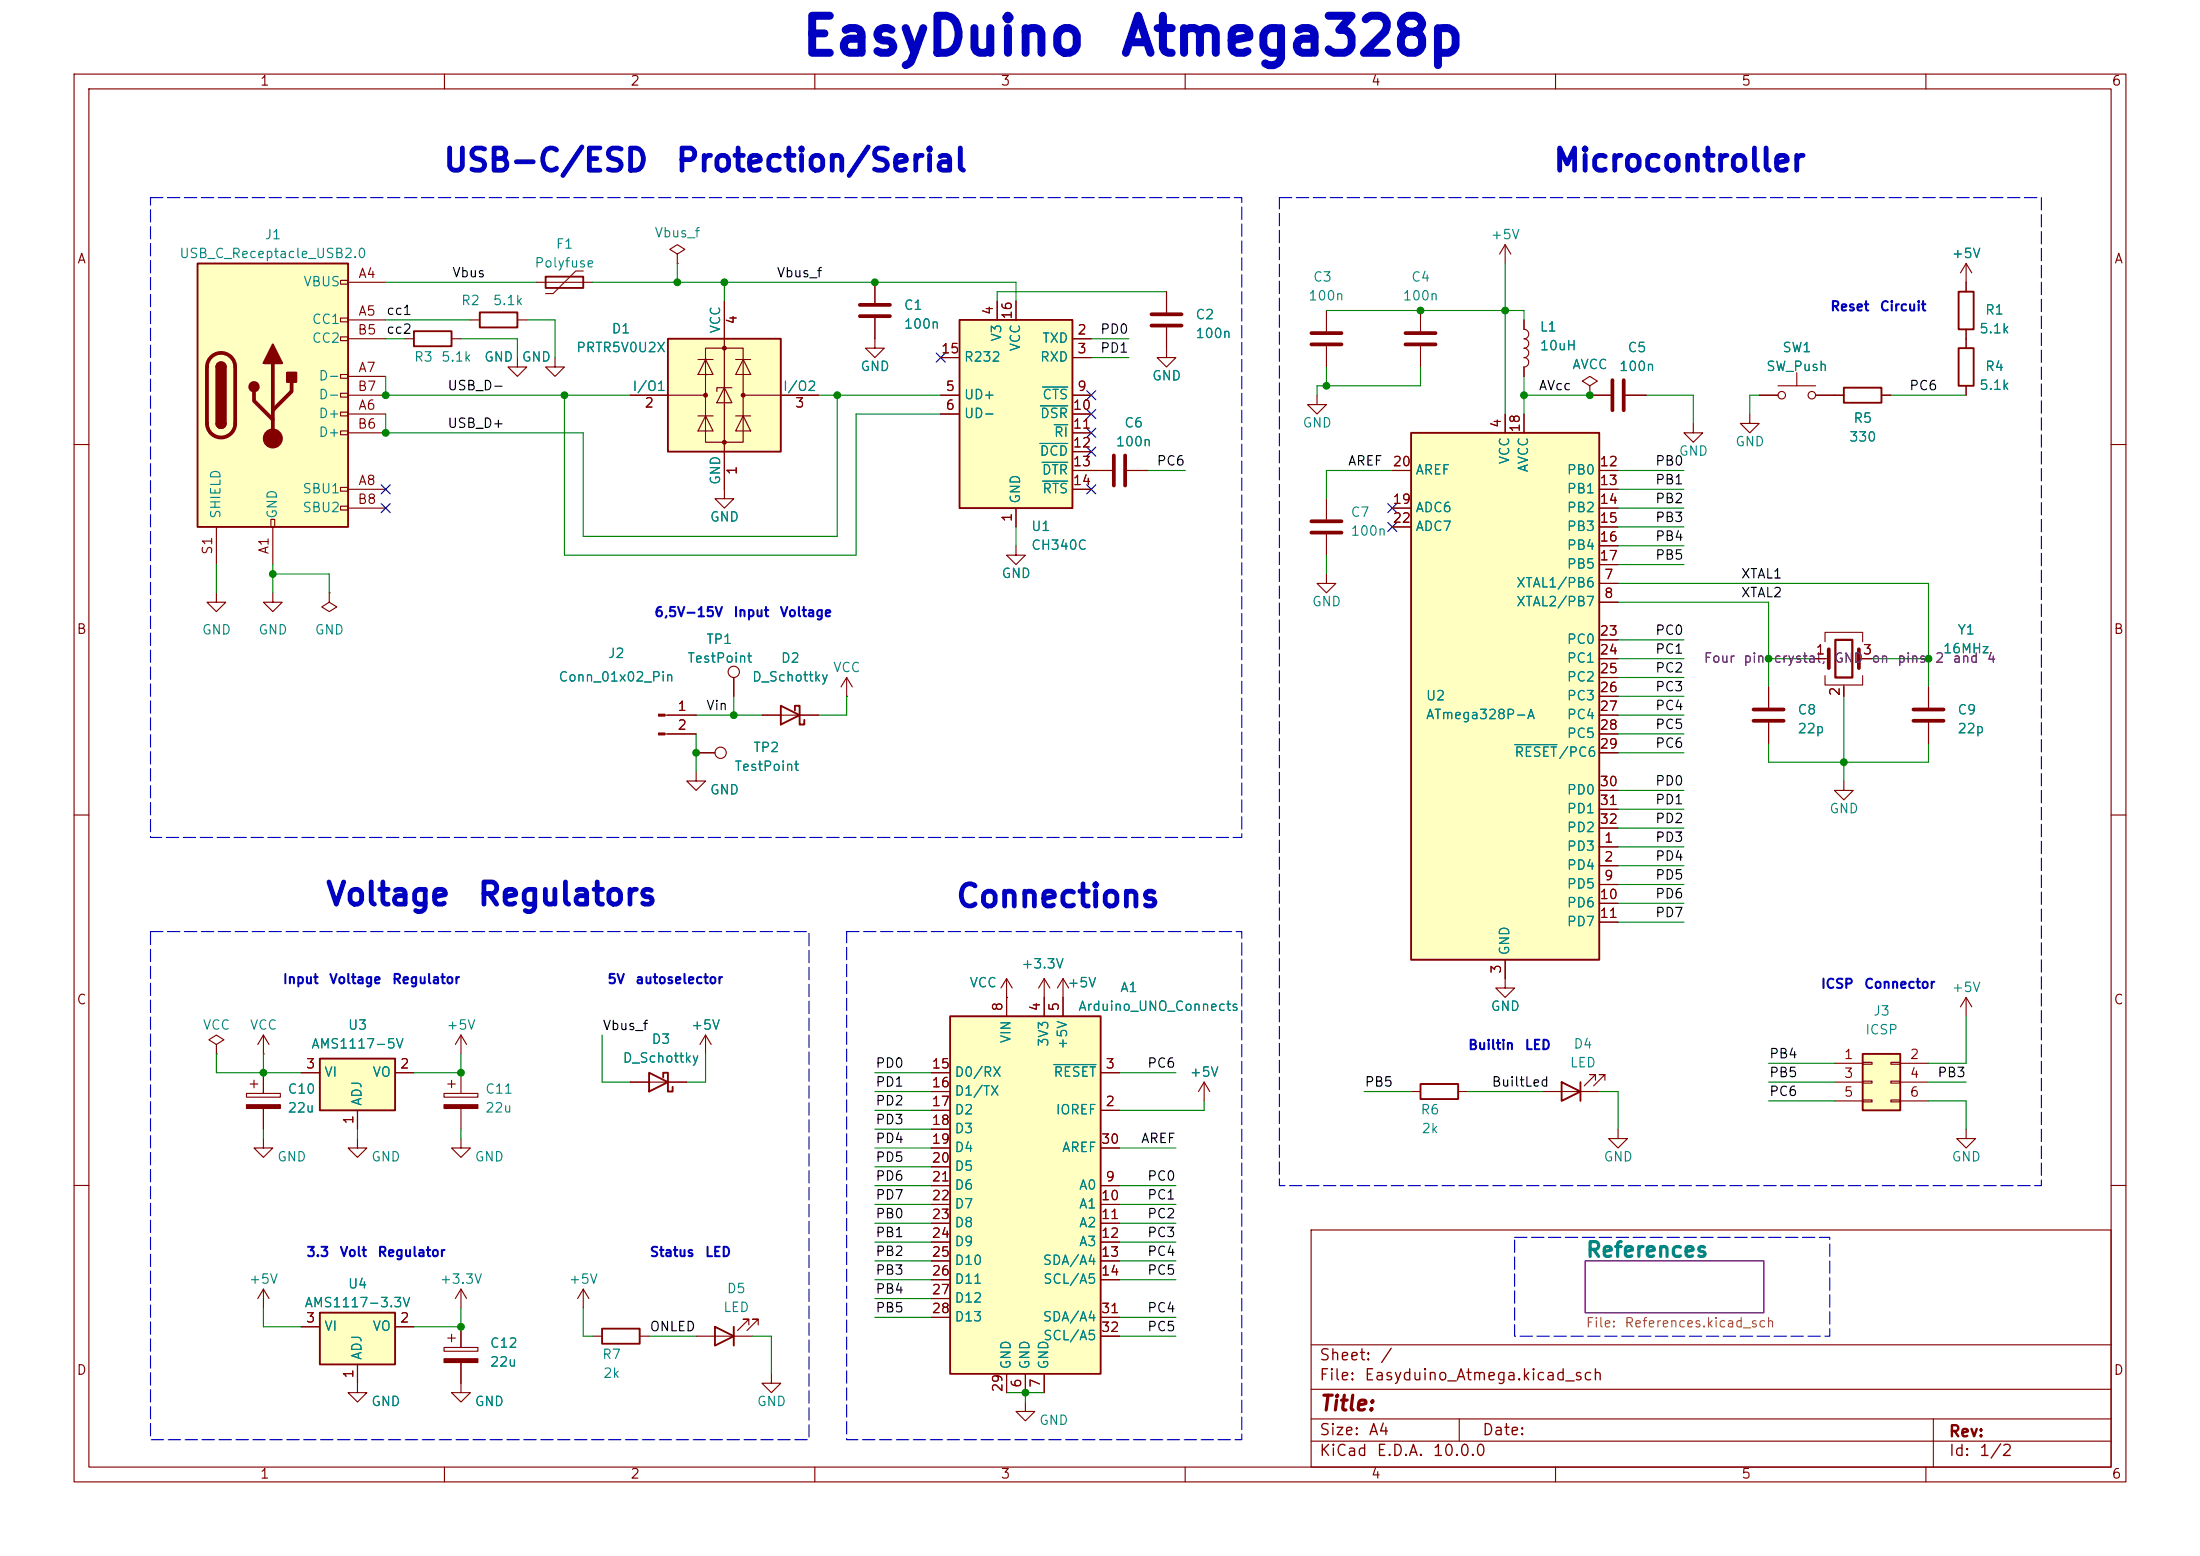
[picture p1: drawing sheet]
<svg xmlns="http://www.w3.org/2000/svg" width="297mm" height="210mm" viewBox="0 0 297 210" stroke-linecap="round" stroke-linejoin="round" font-family="sans-serif">
<path d="M0 0h297v210h-297z" fill="#fff" stroke="#fff" stroke-width=".14"/>
<g fill="none" stroke="#840000" stroke-width=".15">
<path d="M10 10h277v190h-277zM12 12h273v186h-273zM60 10v2M110 10v2M160 10v2M210 10v2M260 10v2M69.8 48.3v1.2h1.3l-1.3 1.3-1.2-1.3h1.2M74.9 48.3v1.2h1.3l-1.3 1.3-1.2-1.3h1.2M265.4 45.7v1.3M265.4 52.1v1.2M10 60h2"/>
<path d="M285 60h2M10 110h2M248.9 105.4v1.3h1.3l-1.3 1.3-1.3-1.3h1.3M285 110h2M265.4 134.6l-.7 1.3M265.4 134.6l.8 1.3M265.4 134.6v2.6M265.4 152.4v1.3h1.3l-1.3 1.2-1.2-1.2h1.2M10 160h2M177 166h108v32h-108zM285 160h2M60 198v2"/>
<path d="M110 198v2M160 198v2M177 194.5h108M177 191.5h108M177 187.5h108M177 181.5h108M197 191.5v3M210 198v2M260 198v2M261 191.5v6.5"/>
</g>
<path d="M214 170.2h24.1v7h-24.1z" fill="none" stroke="#840084" stroke-width=".15"/>
<path d="M264.4 47h2v5.1h-2z" fill="none" stroke="#840000" stroke-width=".25"/>
<path d="M251.5 142.2h5v7.7h-5z" fill="#ffffc2"/>
<path d="M264.4 39.4h2v5.1h-2zM248.9 52.3h5.1v2.1h-5.1zM191.8 146.3h5v2h-5zM210.8 146.1l2.6 1.2-2.6 1.3zM213.4 146.1v2.5M251.5 142.2h5v7.7h-5z" fill="none" stroke="#840000" stroke-width=".25"/>
<g fill="none" stroke="#840000" stroke-width=".15">
<path d="M203.2 33l-.8 1.3M203.2 33l.8 1.3M203.2 33v2.6M265.4 35.6v3.8M265.4 35.6l-.7 1.2M265.4 35.6l.8 1.2M205.7 43.2v1.3a.64 .64 0 0 1 .7 .6 .64 .64 0 0 1-.7 .6 .64 .64 0 0 1 .7 .7 .64 .64 0 0 1-.7 .6M205.7 47a.64 .64 0 0 1 .7 .6 .64 .64 0 0 1-.7 .7 .64 .64 0 0 1 .7 .6 .64 .64 0 0 1-.7 .6v1.3M214.6 52.1l1-.7-1-.6-1 .6 1 .7v1.2M214.6 53.3h.1M247.6 53.3h1.3M254 53.3h1.3"/>
<path d="M265.4 44.5v1.2M238.8 92.7v2.8M238.8 97.5v2.8M203.2 132.1v1.3h1.3l-1.3 1.2-1.3-1.2h1.3M48.3 153.7v1.2h1.2l-1.2 1.3-1.3-1.3h1.3M190.5 147.3h1.3M196.8 147.3h1.3M208.3 147.3h7.6M215.4 145.8v-.8h-.8h.8l-1.5 1.6M216.7 145.8v-.8h-.8h.8l-1.6 1.6M218.4 152.4v1.3h1.3l-1.3 1.2-1.2-1.2h1.2M247.6 143.5h3.9"/>
<path d="M247.6 146.1h3.9M247.6 148.6h3.9M251.5 143.4h1.2v.2h-1.2zM251.5 145.9h1.2v.3h-1.2zM251.5 148.5h1.2v.2h-1.2zM255.3 143.4h1.2v.2h-1.2zM255.3 145.9h1.2v.3h-1.2zM255.3 148.5h1.2v.2h-1.2zM256.5 143.5h3.8M256.5 146.1h3.8M256.5 148.6h3.8"/>
</g>
<path d="M236.7 97.3h4.1M236.7 95.8h4.1" fill="none" stroke="#840000" stroke-width=".51"/>
<path d="M190.5 58.4h25.4v71.1h-25.4z" fill="#ffffc2"/>
<path d="M190.5 58.4h25.4v71.1h-25.4z" fill="none" stroke="#840000" stroke-width=".25"/>
<g fill="none" stroke="#840000" stroke-width=".15">
<path d="M177.8 53.3v1.3h1.3l-1.3 1.3-1.3-1.3h1.3M179.1 41.9v2.8M179.1 46.7v2.8M191.8 41.9v2.8M191.8 46.7v2.8M203.2 55.9v2.5M205.7 55.9v2.5M237.5 53.3h2.5M240 52.1h5.1M242.6 50.3v1.8M245.1 53.3h2.5M188 63.5h2.5"/>
<path d="M188 68.6h2.5M188 71.1h2.5M215.9 78.7h2.5M215.9 63.5h2.5M215.9 66h2.5M215.9 68.6h2.5M215.9 71.1h2.5M215.9 73.7h2.5M215.9 76.2h2.5M215.9 81.3h2.5M215.9 86.4h2.5M215.9 88.9h2.5"/>
<path d="M215.9 91.4h2.5M215.9 94h2.5M215.9 96.5h2.5M215.9 99.1h2.5M215.9 114.3h2.5M215.9 116.8h2.5M215.9 119.4h2.5M215.9 101.6h2.5M215.9 106.7h2.5M215.9 109.2h2.5M215.9 111.8h2.5M141 132.1l-.8 1.3"/>
<path d="M141 132.1l.7 1.3M141 132.1v2.5M203.2 129.5v2.6M215.9 121.9h2.5M215.9 124.5h2.5"/>
<circle cx="240.5" cy="53.3" r=".51"/>
<circle cx="244.6" cy="53.3" r=".51"/>
</g>
<path d="M204.5 100.5h5.7" fill="none" stroke="#008484" stroke-width=".15"/>
<path d="M177 46.5h4.1M177 45h4.1M189.7 46.5h4.1M189.7 45h4.1" fill="none" stroke="#840000" stroke-width=".51"/>
<path d="M128.3 137.2h20.3v48.2h-20.3z" fill="#ffffc2"/>
<path d="M55.9 44.7h5.1v2h-5.1zM128.3 137.2h20.3v48.2h-20.3z" fill="none" stroke="#840000" stroke-width=".25"/>
<g fill="none" stroke="#840000" stroke-width=".15">
<path d="M54.6 45.7h1.3M61 45.7h1.2M214.6 53.3h2.8M219.5 53.3h2.7M228.6 57.2v1.2h1.3l-1.3 1.3-1.3-1.3h1.3M236.2 55.9v1.3h1.3l-1.3 1.2-1.3-1.2h1.3M179.1 77.5v1.2h1.2l-1.2 1.3-1.3-1.3h1.3M179.1 67.3v2.8M179.1 72.1v2.8M245.1 88.9h1.8M246.4 86.6v-1.3h5.1v1.3M246.4 91.2v1.3h5.1v-1.3"/>
<path d="M248.9 92.5v1.5M251 88.9h1.7M260.3 92.7v2.8M260.3 97.5v2.8M95.2 139.7l-.7 1.3M95.2 139.7l.8 1.3M95.2 139.7v2.5M135.9 134.6h.1M135.9 132.1v5.1M135.9 132.1l-.8 1.3M135.9 132.1l.8 1.3M141 134.6v2.6"/>
<path d="M143.5 132.1v5.1M143.5 132.1l-.8 1.3M143.5 132.1l.8 1.3M35.6 153.7v1.2h1.2l-1.2 1.3-1.3-1.3h1.3M125.7 149.9h2.6M125.7 144.8h2.6M125.7 147.3h2.6M125.7 152.4h2.6M125.7 154.9h2.6M125.7 157.5h2.6M148.6 149.9h2.5M148.6 144.8h2.5"/>
<path d="M148.6 154.9h2.5M162.6 146.1l-.8 1.2M162.6 146.1l.7 1.2M162.6 146.1v2.5M35.6 174l-.8 1.3M35.6 174l.7 1.3M35.6 174v2.5M62.2 174l-.7 1.3M62.2 174l.8 1.3M62.2 174v2.5M125.7 160h2.6M125.7 162.6h2.6"/>
<path d="M125.7 165.1h2.6M125.7 167.6h2.6M125.7 170.2h2.6M125.7 172.7h2.6M125.7 175.3h2.6M125.7 177.8h2.6M148.6 160h2.5M148.6 162.6h2.5M148.6 165.1h2.5M148.6 167.6h2.5M148.6 170.2h2.5M148.6 172.7h2.5"/>
<path d="M148.6 177.8h2.5M135.9 185.4v2.6M138.4 189.2v1.3h1.3l-1.3 1.3-1.2-1.3h1.2M138.4 185.4v2.6M141 185.4v2.6M148.6 180.3h2.5"/>
</g>
<path d="M142.3 143.7h5.7" fill="none" stroke="#008484" stroke-width=".15"/>
<path d="M217.7 51.3v4.1M219.2 51.3v4.1M177 70.4h4.1M177 71.9h4.1M246.9 87.6v2.6M251 87.6v2.6M258.3 97.3h4.1M258.3 95.8h4.1" fill="none" stroke="#840000" stroke-width=".51"/>
<path d="M247.8 86.4h2.3v5h-2.3z" fill="none" stroke="#840000" stroke-width=".3"/>
<path d="M43.2 177.2h10.1v7h-10.1z" fill="#ffffc2"/>
<path d="M43.2 177.2h10.1v7h-10.1zM81.3 179.3h5.1v2.1h-5.1zM96.5 179.1l2.6 1.2-2.6 1.3zM99.1 179.1v2.5" fill="none" stroke="#840000" stroke-width=".25"/>
<g fill="none" stroke="#840000" stroke-width=".15">
<path d="M40.6 179.1h2.6M53.3 179.1h2.6M62.2 179.1v2.8M78.7 174l-.7 1.3M78.7 174l.8 1.3M78.7 174v2.5M101.1 178.8v-.7h-.8h.8l-1.5 1.5M102.4 178.8v-.7h-.8h.8l-1.6 1.5M48.3 184.2v3.8h1.2l-1.2 1.2-1.3-1.2h1.3M59.9 181.9h4.6v.5h-4.6zM60.5 180.6h1M61 180.1v1"/>
<path d="M62.2 183.9v4.1h1.3l-1.3 1.2-1.2-1.2h1.2M80 180.3h1.3M86.4 180.3h1.2M94 180.3h7.6M104.1 185.4v1.3h1.3l-1.3 1.3-1.2-1.3h1.2"/>
</g>
<path d="M59.9 183.4h4.6v.5h-4.6z" fill="#840000" stroke="#840000" stroke-width=".15"/>
<path d="M43.2 142.9h10.1v7h-10.1z" fill="#ffffc2"/>
<path d="M64.8 42.2h5v2h-5zM43.2 142.9h10.1v7h-10.1zM87.6 144.8l2.6 1.3-2.6 1.2zM89.5 145.4v-.6h.7v2.5h.6v-.6" fill="none" stroke="#840000" stroke-width=".25"/>
<g fill="none" stroke="#840000" stroke-width=".15">
<path d="M91.4 34.3l1.1-.6-1.1-.7-1 .7 1 .6v1.3M91.4 35.6h.1M157.5 39.4v2.8M63.5 43.2h1.3M69.8 43.2h1.3M157.5 44.2v4.1h1.2l-1.2 1.2-1.3-1.2h1.3M137.2 73.7v1.2h1.2l-1.2 1.3-1.3-1.3h1.3M35.6 139.7l-.8 1.3M35.6 139.7l.7 1.3M35.6 139.7v2.5M62.2 139.7v2.5M62.2 139.7l-.7 1.3"/>
<path d="M62.2 139.7l.8 1.3M29.2 141l1-.7-1-.6-1 .6 1 .7v1.2M29.2 142.2h.1M33.3 147.6h4.5v.5h-4.5zM33.8 146.3h1M34.3 145.8v1M35.6 142.2h.1M35.6 144.8v2.8M35.6 149.6v2.8M40.6 144.8h2.6M48.3 149.9v2.5M53.3 144.8h2.6"/>
<path d="M59.9 147.6h4.6v.5h-4.6zM60.5 146.3h1M61 145.8v1M62.2 153.7v1.2h1.3l-1.3 1.3-1.2-1.3h1.2M62.2 144.8v2.8M62.2 149.6v2.8M85.1 146.1h7.6"/>
</g>
<g fill="#840000" stroke="#840000" stroke-width=".15">
<path d="M33.3 149.1h4.5v.5h-4.5z"/>
<path d="M59.9 149.1h4.6v.5h-4.6z"/>
</g>
<path d="M155.4 42.4h4.1M155.4 43.9h4.1" fill="none" stroke="#840000" stroke-width=".51"/>
<path d="M129.5 43.2h15.3v25.4h-15.3z" fill="#ffffc2"/>
<path d="M129.5 43.2h15.3v25.4h-15.3z" fill="none" stroke="#840000" stroke-width=".25"/>
<g fill="none" stroke="#840000" stroke-width=".15">
<path d="M127 48.3h2.5M127 53.3h2.5M127 55.9h2.5M134.6 40.6v2.6M137.2 40.6v2.6M144.8 45.7h2.5M144.8 48.3h2.5M144.8 53.3h2.5M144.8 55.9h2.5M144.8 58.4h2.5M137.2 68.6v2.5M144.8 61h2.5"/>
<path d="M144.8 63.5h5.3M144.8 66h2.5M152.1 63.5h2.8"/>
</g>
<path d="M140.4 59.9h3.7M140.4 54.8h3.7M140.7 52.2h3.4M142.3 57.3h1.8M140.7 62.4h3.4M140.7 64.9h3.4" fill="none" stroke="#008484" stroke-width=".15"/>
<path d="M150.4 61.5v4M151.9 61.5v4" fill="none" stroke="#840000" stroke-width=".51"/>
<path d="M26.7 35.6h20.3v35.5h-20.3z" fill="#ffffc2"/>
<g fill="none" stroke="#840000" stroke-width=".15">
<path d="M46 37.8h1v.6h-1zM47 38.1h5.1M118.1 38.1v2.8M46 42.9h1v.5h-1zM46 45.5h1v.5h-1zM46 50.5h1v.6h-1zM46 53.1h1v.5h-1zM46 55.6h1v.5h-1zM46 58.2h1v.5h-1zM47 43.2h5.1M47 55.9h5.1M47 50.8h5.1"/>
<path d="M47 45.7h5.1M47 58.4h5.1M47 53.3h5.1M118.1 42.9v4.1h1.3l-1.3 1.3-1.3-1.3h1.3M29.2 71.1v5.1M36.6 70.1h.5v1h-.5zM36.8 71.1v5.1M46 65.8h1v.5h-1zM46 68.3h1v.5h-1zM47 66h5.1M47 68.6h5.1M97.8 66v1.3h1.3l-1.3 1.3-1.3-1.3h1.3"/>
<path d="M29.2 80v1.3h1.3l-1.3 1.3-1.3-1.3h1.3M36.8 80v1.3h1.3l-1.3 1.3-1.2-1.3h1.2M44.4 80v1.3l1.1 .6-1.1 .7-1-.7 1-.6M44.4 80h.1M89.8 96.5h4.2M89.8 99.1h4.2M99.1 91.4v2.6M102.9 96.5h7.6M114.3 94h.1M114.3 91.4l-.8 1.3M114.3 91.4l.8 1.3M114.3 91.4v2.6"/>
<path d="M94 104.1v1.3h1.2l-1.2 1.3-1.3-1.3h1.3M94 101.6h2.5"/>
<circle cx="99.1" cy="90.7" r=".76"/>
<circle cx="97.3" cy="101.6" r=".76"/>
</g>
<path d="M26.7 35.6h20.3v35.5h-20.3zM29.2 49.5a.64 .64 0 0 1 .6-.6 .64 .64 0 0 1 .7 .6M29.2 57.2a.64 .64 0 0 0 .6 .6 .64 .64 0 0 0 .7-.6M105.4 95.3l2.5 1.2-2.5 1.3zM107.3 95.9v-.6h.6v2.5h.7v-.6" fill="none" stroke="#840000" stroke-width=".25"/>
<path d="M28.5 48.2a1.9 1.9 0 0 1 2.1-.4 1.9 1.9 0 0 1 1.1 1.7v7.7a1.91 1.91 0 0 1-1.9 1.8 1.91 1.91 0 0 1-1.9-1.8v-7.7a1.9 1.9 0 0 1 .6-1.3zM34.3 52.8v1.3l2.5 2.5M36.8 49v10.2M39.4 51.6v1.2l-2.6 2.6M116.1 41.1h4M116.1 42.7h4" fill="none" stroke="#840000" stroke-width=".51"/>
<g fill="#840000" stroke="#840000" stroke-width=".25">
<path d="M29.2 49.5h1.3v7.7h-1.3z"/>
<path d="M29.4 49.1a.64 .64 0 0 1 .7-.2 .64 .64 0 0 1 .4 .6h-1.3z"/>
<path d="M29.2 57.2h1.3a.64 .64 0 0 1-.7 .6 .64 .64 0 0 1-.6-.6z"/>
<path d="M36.8 46.5l1.3 2.5h-2.5z"/>
<path d="M38.7 50.3h1.3v1.3h-1.3z"/>
<circle cx="34.3" cy="52.2" r=".63"/>
</g>
<g fill="#840000" stroke="#840000" stroke-width=".15">
<path d="M88.9 96.4h.9v.2h-.9z"/>
<path d="M88.9 98.9h.9v.3h-.9z"/>
<circle cx="36.8" cy="59.2" r="1.27"/>
</g>
<path d="M90.2 45.7h15.2v15.3h-15.2z" fill="#ffffc2"/>
<path d="M73.7 37.3h5v1.6h-5zM90.2 45.7h15.2v15.3h-15.2z" fill="none" stroke="#840000" stroke-width=".25"/>
<g fill="none" stroke="#840000" stroke-width=".15">
<path d="M72.4 38.1h7.6M78.7 36.6h-1l-3 3h-1M118.1 38.1v2.8M157.5 39.4v2.8M265.4 38.1v1.3M85.1 53.3h10.1M94.2 48.5h2.1M94.2 56.1h2.1M95.2 47h5.1v12.7h-5.1zM95.2 48.5l1.1 2h-2.1zM95.2 56.1l1.1 2.1h-2.1zM97.8 52.3l1 2.1h-2z"/>
<path d="M97.8 40.6v25.4M98.8 52.3h-2v.5M99.3 48.5h2M99.3 56.1h2M100.3 48.5l1 2h-2zM100.3 56.1l1 2.1h-2zM100.3 53.3h10.2M118.1 42.9v2.8M127 53.3h2.5M127 48.3h2.5M127 55.9h2.5M134.6 40.6v2.6"/>
<path d="M137.2 40.6v2.6M144.8 53.3h2.5M144.8 45.7h2.5M144.8 48.3h2.5M144.8 55.9h2.5M144.8 58.4h2.5M157.5 44.2v2.8M203.2 55.9v2.5M205.7 43.2v1.3M205.7 49.5v1.3M205.7 55.9v2.5M214.6 53.3h.1"/>
<path d="M214.6 53.3h2.8M219.5 53.3h2.7M237.5 53.3h2.5M245.1 53.3h3.8M254 53.3h1.3M265.4 44.5v2.5M265.4 52.1v1.2M137.2 68.6v2.5M144.8 63.5h5.3M144.8 66h2.5M144.8 61h2.5M152.1 63.5h2.8"/>
<path d="M188 63.5h2.5M188 68.6h2.5M188 71.1h2.5M215.9 78.7h2.5M215.9 63.5h2.5M215.9 66h2.5M215.9 68.6h2.5M215.9 71.1h2.5M215.9 73.7h2.5M215.9 76.2h2.5M90.2 96.5h3.8M90.2 99.1h3.8"/>
<path d="M99.1 91.4v2.6M102.9 96.5h2.5M107.9 96.5h2.6M215.9 88.9h2.5M215.9 81.3h2.5M215.9 86.4h2.5M215.9 91.4h2.5M215.9 94h2.5M215.9 96.5h2.5M215.9 99.1h2.5M238.8 92.7v2.8M238.8 97.5v2.8"/>
<path d="M245.1 88.9h1.3M248.9 92.7v1.3M251.5 88.9h1.2M260.3 92.7v2.8M260.3 97.5v2.8M94 101.6h2.5M215.9 114.3h2.5M215.9 116.8h2.5M215.9 119.4h2.5M215.9 101.6h2.5M215.9 106.7h2.5M215.9 109.2h2.5"/>
<path d="M215.9 111.8h2.5M135.9 134.6h.1M135.9 134.6v2.6M141 134.6v2.6M143.5 134.6v2.6M203.2 129.5v2.6M215.9 121.9h2.5M215.9 124.5h2.5M35.6 144.8v2.8M35.6 149.6v2.8M40.6 144.8h2.6M48.3 149.9v2.5"/>
<path d="M53.3 144.8h2.6M85.1 146.1h2.5M90.2 146.1h2.5M125.7 149.9h2.6M125.7 144.8h2.6M125.7 147.3h2.6M125.7 152.4h2.6M125.7 154.9h2.6M125.7 157.5h2.6M148.6 149.9h2.5M148.6 144.8h2.5M148.6 154.9h2.5"/>
<path d="M40.6 179.1h2.6M53.3 179.1h2.6M62.2 179.1v2.8M125.7 160h2.6M125.7 162.6h2.6M125.7 165.1h2.6M125.7 167.6h2.6M125.7 170.2h2.6M125.7 172.7h2.6M125.7 175.3h2.6M125.7 177.8h2.6M148.6 160h2.5"/>
<path d="M148.6 162.6h2.5M148.6 165.1h2.5M148.6 167.6h2.5M148.6 170.2h2.5M148.6 172.7h2.5M148.6 177.8h2.5M48.3 184.2v2.5M62.2 183.9v2.8M135.9 185.4v2.6M138.4 185.4v2.6M141 185.4v2.6M148.6 180.3h2.5"/>
</g>
<g fill="#840000" stroke="#840000" stroke-width=".15">
<circle cx="95.2" cy="53.3" r=".25"/>
<circle cx="97.8" cy="47" r=".25"/>
<circle cx="97.8" cy="59.7" r=".25"/>
<circle cx="100.3" cy="53.3" r=".25"/>
</g>
<g fill="none" stroke="#008400" stroke-width=".15">
<path d="M52.1 38.1h20.3M80 38.1h57.2v2.5M91.4 35.6v2.5M97.8 38.1v2.5M157.5 39.4h-22.9v1.2M203.2 35.6v20.3M52.1 50.8v2.5h33M52.1 45.7h2.5M52.1 43.2h11.4M62.2 45.7h7.6v2.6M71.1 43.2h3.8v5.1M76.2 53.3v21.6h39.4v-19h11.4"/>
<path d="M110.5 53.3h16.5M113 53.3v19.1h-34.3v-14h-26.6v-2.5M147.3 45.7h5.1M147.3 48.3h5.1M179.1 41.9h26.6v1.3M179.1 49.5v2.6M191.8 49.5v2.6h-14v1.2M205.7 53.3h8.9M205.7 50.8v5.1M222.2 53.3h6.4v3.9M237.5 53.3h-1.3v2.6M255.3 53.3h10.1"/>
<path d="M29.2 76.2v3.8M36.8 76.2v3.8M36.8 77.5h7.6v2.5M137.2 71.1v2.6M154.9 63.5h5.1M179.1 74.9v2.6M188 63.5h-8.9v3.8M218.4 66h8.9M218.4 71.1h8.9M218.4 63.5h8.9M218.4 78.7h41.9v14M218.4 68.6h8.9"/>
<path d="M218.4 76.2h8.9M218.4 73.7h8.9M94 96.5h8.9M94 99.1v5M99.1 94v2.5M114.3 94v2.5h-3.8M218.4 96.5h8.9M218.4 81.3h20.4v11.4M218.4 86.4h8.9M218.4 88.9h8.9M218.4 94h8.9M218.4 91.4h8.9"/>
<path d="M218.4 99.1h8.9M238.8 88.9h6.3M248.9 94v11.4M252.7 88.9h7.6M218.4 106.7h8.9M218.4 111.8h8.9M218.4 114.3h8.9M218.4 116.8h8.9M218.4 119.4h8.9M218.4 109.2h8.9M218.4 101.6h8.9M238.8 100.3v2.6h21.5v-2.6"/>
<path d="M81.3 139.7v6.4h3.8M218.4 124.5h8.9M218.4 121.9h8.9M265.4 137.2v6.3h-5.1M29.2 142.2v2.6h11.4M35.6 142.2v2.6M35.6 152.4v1.3M48.3 152.4v1.3M62.2 142.2v2.6h-6.3M62.2 152.4v1.3M95.2 142.2v3.9h-2.5M118.1 149.9h7.6"/>
<path d="M118.1 154.9h7.6M118.1 144.8h7.6M118.1 147.3h7.6M118.1 157.5h7.6M118.1 152.4h7.6M151.1 154.9h7.6M151.1 144.8h7.6M162.6 148.6v1.3h-11.5M184.1 147.3h6.4M198.1 147.3h10.2M215.9 147.3h2.5v5.1M238.8 148.6h8.8"/>
<path d="M238.8 146.1h8.8M238.8 143.5h8.8M260.3 148.6h5.1v3.8M260.3 146.1h5.1M35.6 176.5v2.6h5M62.2 176.5v2.6h-6.3M78.7 176.5v3.8h1.3M118.1 172.7h7.6M118.1 177.8h7.6M118.1 170.2h7.6M118.1 167.6h7.6M118.1 175.3h7.6"/>
<path d="M118.1 160h7.6M118.1 165.1h7.6M118.1 162.6h7.6M151.1 172.7h7.6M151.1 177.8h7.6M151.1 170.2h7.6M151.1 167.6h7.6M151.1 160h7.6M151.1 165.1h7.6M151.1 162.6h7.6M87.6 180.3h6.4M101.6 180.3h2.5v5.1"/>
<path d="M135.9 188h5.1M138.4 188v1.2M151.1 180.3h7.6"/>
</g>
<g fill="none" stroke="#000084" stroke-width=".15">
<path d="M126.4 47.7l1.2 1.2M127.6 47.7l-1.2 1.2M146.7 52.7l1.2 1.2M146.7 57.8l1.2 1.2M146.7 55.3l1.2 1.2M147.9 52.7l-1.2 1.2M147.9 57.8l-1.2 1.2M147.9 55.3l-1.2 1.2M51.5 68l1.2 1.2M51.5 65.4l1.2 1.2M52.7 68l-1.2 1.2M52.7 65.4l-1.2 1.2"/>
<path d="M146.7 65.4l1.2 1.2M146.7 60.4l1.2 1.2M147.9 65.4l-1.2 1.2M147.9 60.4l-1.2 1.2M187.4 68l1.2 1.2M187.4 70.5l1.2 1.2M188.6 68l-1.2 1.2M188.6 70.5l-1.2 1.2"/>
</g>
<path d="M20.3 26.7h147.3v86.3h-147.3zM172.7 26.7h102.9v133.3h-102.9zM20.3 125.7h88.9v68.6h-88.9zM114.3 125.7h53.3v68.6h-53.3zM204.5 167h42.5v13.3h-42.5z" fill="none" stroke="#0000c2" stroke-width=".15" stroke-dasharray="1.7 .6"/>
<path d="M140.4 59.9h3.7M140.4 54.8h3.7M140.7 52.2h3.4M142.3 57.3h1.8M140.7 62.4h3.4M140.7 64.9h3.4M204.5 100.5h5.7M142.3 143.7h5.7" fill="none" stroke="#008484" stroke-width=".15"/>
<g fill="#008400" stroke="#008400" stroke-width=".14">
<circle cx="248.9" cy="102.9" r=".46"/>
<circle cx="113" cy="53.3" r=".46"/>
<circle cx="203.2" cy="41.9" r=".46"/>
<circle cx="191.8" cy="41.9" r=".46"/>
<circle cx="179.1" cy="52.1" r=".46"/>
<circle cx="205.7" cy="53.3" r=".46"/>
<circle cx="238.8" cy="88.9" r=".46"/>
<circle cx="260.3" cy="88.9" r=".46"/>
<circle cx="214.6" cy="53.3" r=".46"/>
<circle cx="138.4" cy="188" r=".46"/>
<circle cx="52.1" cy="53.3" r=".46"/>
<circle cx="52.1" cy="58.4" r=".46"/>
<circle cx="36.8" cy="77.5" r=".46"/>
<circle cx="62.2" cy="179.1" r=".46"/>
<circle cx="94" cy="101.6" r=".46"/>
<circle cx="99.1" cy="96.5" r=".46"/>
<circle cx="62.2" cy="144.8" r=".46"/>
<circle cx="35.6" cy="144.8" r=".46"/>
<circle cx="76.2" cy="53.3" r=".46"/>
<circle cx="118.1" cy="38.1" r=".46"/>
<circle cx="97.8" cy="38.1" r=".46"/>
<circle cx="91.4" cy="38.1" r=".46"/>
</g>
<g font-size="5" fill="#0000c2">
<text x="107.9" y="8.6">EasyDuino</text>
<text x="151" y="8.6">Atmega328p</text>
</g>
<g font-size="3" fill="#0000c2">
<text x="59.7" y="23.9">USB-C/ESD</text>
<text x="91.1" y="23.9">Protection/Serial</text>
<text x="209.5" y="23.9">Microcontroller</text>
<text x="43.8" y="122.9">Voltage</text>
<text x="64.3" y="122.9">Regulators</text>
<text x="128.9" y="123.2">Connections</text>
</g>
<text font-size="2" fill="#008484" x="214" y="170.2">References</text>
<text font-size="2" fill="#840000" x="178" y="190.9">Title:</text>
<g font-size="1.5" fill="#840000">
<text x="178" y="184">Sheet:</text>
<text x="186.2" y="184">/</text>
<text x="178" y="186.7">File:</text>
<text x="184.1" y="186.7">Easyduino_Atmega.kicad_sch</text>
<text x="178" y="196.9">KiCad</text>
<text x="178" y="194.1">Size:</text>
<text x="184.7" y="194.1">A4</text>
<text x="185.7" y="196.9">E.D.A.</text>
<text x="193.3" y="196.9">10.0.0</text>
<text x="200" y="194.1">Date:</text>
<text x="263" y="194.3">Rev:</text>
<text x="263" y="196.9">Id:</text>
<text x="267.1" y="196.9">1/2</text>
</g>
<g font-size="1.3" fill="#840000">
<text x="35" y="11.9">1</text>
<text x="85" y="11.9">2</text>
<text x="135" y="11.9">3</text>
<text x="185" y="11.9">4</text>
<text x="235" y="11.9">5</text>
<text x="285" y="11.9">6</text>
<text x="10.3" y="35.9">A</text>
<text x="285.3" y="35.9">A</text>
<text x="48.3" y="37.8">A4</text>
<text x="48.2" y="45.5">B5</text>
<text x="48.3" y="42.9">A5</text>
<text x="99.8" y="43.9" transform="rotate(-90 99.8 43.9)">4</text>
<text x="134.4" y="42.6" transform="rotate(-90 134.4 42.6)">4</text>
<text x="136.9" y="43.2" transform="rotate(-90 136.9 43.2)">16</text>
<text x="145.3" y="45.5">2</text>
<text x="48.2" y="53.1">B7</text>
<text x="48.3" y="50.5">A7</text>
<text x="127" y="48">15</text>
<text x="127.6" y="53.1">5</text>
<text x="145.3" y="48">3</text>
<text x="145.3" y="53.1">9</text>
<text x="48.2" y="58.2">B6</text>
<text x="48.3" y="55.6">A6</text>
<text x="86.9" y="55.3">2</text>
<text x="107.2" y="55.3">3</text>
<text x="127.6" y="55.6">6</text>
<text x="144.7" y="55.6">10</text>
<text x="144.7" y="58.2">11</text>
<text x="202.9" y="57.9" transform="rotate(-90 202.9 57.9)">4</text>
<text x="205.5" y="58.5" transform="rotate(-90 205.5 58.5)">18</text>
<text x="48.3" y="65.8">A8</text>
<text x="99.8" y="64.2" transform="rotate(-90 99.8 64.2)">1</text>
<text x="144.7" y="60.7">12</text>
<text x="144.7" y="63.2">13</text>
<text x="144.7" y="65.8">14</text>
<text x="187.9" y="63.2">20</text>
<text x="215.9" y="63.2">12</text>
<text x="215.9" y="65.8">13</text>
<text x="48.2" y="68.3">B8</text>
<text x="136.9" y="70.6" transform="rotate(-90 136.9 70.6)">1</text>
<text x="187.9" y="68.3">19</text>
<text x="187.9" y="70.9">22</text>
<text x="215.9" y="68.3">14</text>
<text x="215.9" y="70.9">15</text>
<text x="29" y="75" transform="rotate(-90 29 75)">S1</text>
<text x="36.6" y="74.9" transform="rotate(-90 36.6 74.9)">A1</text>
<text x="215.9" y="73.4">16</text>
<text x="215.9" y="75.9">17</text>
<text x="216.5" y="78.5">7</text>
<text x="216.5" y="81">8</text>
<text x="10.3" y="85.9">B</text>
<text x="215.9" y="86.1">23</text>
<text x="215.9" y="88.6">24</text>
<text x="245" y="88.6">1</text>
<text x="251.4" y="88.6">3</text>
<text x="285.3" y="85.9">B</text>
<text x="215.9" y="91.2">25</text>
<text x="215.9" y="93.7">26</text>
<text x="248.7" y="94.1" transform="rotate(-90 248.7 94.1)">2</text>
<text x="91.4" y="96.3">1</text>
<text x="91.4" y="98.8">2</text>
<text x="215.9" y="96.3">27</text>
<text x="215.9" y="98.8">28</text>
<text x="215.9" y="101.3">29</text>
<text x="215.9" y="106.4">30</text>
<text x="215.9" y="109">31</text>
<text x="215.9" y="111.5">32</text>
<text x="216.5" y="114">1</text>
<text x="216.5" y="116.6">2</text>
<text x="216.5" y="119.1">9</text>
<text x="215.9" y="121.7">10</text>
<text x="215.9" y="124.2">11</text>
<text x="202.9" y="131.5" transform="rotate(-90 202.9 131.5)">3</text>
<text x="10.3" y="135.9">C</text>
<text x="135.6" y="136.6" transform="rotate(-90 135.6 136.6)">8</text>
<text x="140.7" y="136.6" transform="rotate(-90 140.7 136.6)">4</text>
<text x="143.3" y="136.6" transform="rotate(-90 143.3 136.6)">5</text>
<text x="285.3" y="135.9">C</text>
<text x="248.8" y="143.3">1</text>
<text x="257.7" y="143.3">2</text>
<text x="41.2" y="144.5">3</text>
<text x="53.9" y="144.5">2</text>
<text x="125.7" y="144.5">15</text>
<text x="125.7" y="147.1">16</text>
<text x="125.7" y="149.6">17</text>
<text x="149.2" y="149.6">2</text>
<text x="149.2" y="144.5">3</text>
<text x="248.8" y="145.8">3</text>
<text x="248.8" y="148.3">5</text>
<text x="257.7" y="145.8">4</text>
<text x="257.7" y="148.3">6</text>
<text x="48" y="151.8" transform="rotate(-90 48 151.8)">1</text>
<text x="125.7" y="152.1">18</text>
<text x="125.7" y="154.7">19</text>
<text x="148.5" y="154.7">30</text>
<text x="125.7" y="157.2">20</text>
<text x="125.7" y="159.8">21</text>
<text x="149.2" y="159.8">9</text>
<text x="125.7" y="162.3">22</text>
<text x="125.7" y="164.8">23</text>
<text x="125.7" y="167.4">24</text>
<text x="148.5" y="162.3">10</text>
<text x="148.5" y="164.8">11</text>
<text x="148.5" y="167.4">12</text>
<text x="125.7" y="169.9">25</text>
<text x="125.7" y="172.5">26</text>
<text x="148.5" y="169.9">13</text>
<text x="148.5" y="172.5">14</text>
<text x="41.2" y="178.8">3</text>
<text x="53.9" y="178.8">2</text>
<text x="125.7" y="175">27</text>
<text x="125.7" y="177.5">28</text>
<text x="148.5" y="177.5">31</text>
<text x="10.3" y="185.9">D</text>
<text x="148.5" y="180.1">32</text>
<text x="285.3" y="185.9">D</text>
<text x="48" y="186.1" transform="rotate(-90 48 186.1)">1</text>
<text x="135.6" y="188" transform="rotate(-90 135.6 188)">29</text>
<text x="138.2" y="187.4" transform="rotate(-90 138.2 187.4)">6</text>
<text x="140.7" y="187.4" transform="rotate(-90 140.7 187.4)">7</text>
<text x="35" y="199.9">1</text>
<text x="85" y="199.9">2</text>
<text x="135" y="199.9">3</text>
<text x="185" y="199.9">4</text>
<text x="235" y="199.9">5</text>
<text x="285" y="199.9">6</text>
</g>
<g font-size="1.3" fill="#008484">
<text x="24.1" y="35.2">USB_C_Receptacle_USB2.0</text>
<text x="35.6" y="32.6">J1</text>
<text x="74.9" y="33.9">F1</text>
<text x="88.3" y="32.4">Vbus_f</text>
<text x="201.2" y="32.6">+5V</text>
<text x="263.4" y="35.2">+5V</text>
<text x="40.9" y="39">VBUS</text>
<text x="62.2" y="41.5">R2</text>
<text x="66.5" y="41.5">5.1k</text>
<text x="72.1" y="36.4">Polyfuse</text>
<text x="176.5" y="40.9">100n</text>
<text x="177.2" y="38.3">C3</text>
<text x="189.3" y="40.9">100n</text>
<text x="190.4" y="38.3">C4</text>
<text x="42" y="44">CC1</text>
<text x="42" y="46.6">CC2</text>
<text x="77.7" y="47.9">PRTR5V0U2X</text>
<text x="82.5" y="45.3">D1</text>
<text x="97.5" y="45.1" transform="rotate(-90 97.5 45.1)">VCC</text>
<text x="121.9" y="42.1">C1</text>
<text x="121.9" y="44.7">100n</text>
<text x="135.5" y="46.2" transform="rotate(-90 135.5 46.2)">V3</text>
<text x="138" y="47.5" transform="rotate(-90 138 47.5)">VCC</text>
<text x="140.6" y="46.6">TXD</text>
<text x="161.3" y="43.4">C2</text>
<text x="161.3" y="45.9">100n</text>
<text x="207.8" y="47.6">10uH</text>
<text x="207.8" y="45.1">L1</text>
<text x="219.6" y="47.9">C5</text>
<text x="240.5" y="47.9">SW1</text>
<text x="267.1" y="45.3">5.1k</text>
<text x="267.9" y="42.8">R1</text>
<text x="42.9" y="51.7">D-</text>
<text x="55.8" y="49.1">R3</text>
<text x="59.5" y="49.1">5.1k</text>
<text x="65.3" y="49.1">GND</text>
<text x="70.4" y="49.1">GND</text>
<text x="85.3" y="53.1">I/O1</text>
<text x="105.6" y="53.1">I/O2</text>
<text x="116.1" y="50.4">GND</text>
<text x="130" y="49.1">R232</text>
<text x="140.3" y="49.1">RXD</text>
<text x="155.4" y="51.7">GND</text>
<text x="212.2" y="50.1">AVCC</text>
<text x="218.5" y="50.4">100n</text>
<text x="238.4" y="50.4">SW_Push</text>
<text x="267.1" y="52.9">5.1k</text>
<text x="267.9" y="50.4">R4</text>
<text x="42.9" y="56.7">D+</text>
<text x="42.9" y="59.3">D+</text>
<text x="42.9" y="54.2">D-</text>
<text x="130" y="54.2">UD+</text>
<text x="130" y="56.7">UD-</text>
<text x="140.3" y="56.7">DSR</text>
<text x="140.6" y="54.2">CTS</text>
<text x="142.2" y="59.3">RI</text>
<text x="151.7" y="58">C6</text>
<text x="175.8" y="58">GND</text>
<text x="249.5" y="59.9">330</text>
<text x="250.1" y="57.4">R5</text>
<text x="97.5" y="65.5" transform="rotate(-90 97.5 65.5)">GND</text>
<text x="140.3" y="61.8">DCD</text>
<text x="140.6" y="64.4">DTR</text>
<text x="150.5" y="60.6">100n</text>
<text x="191" y="64.4">AREF</text>
<text x="204.1" y="62.8" transform="rotate(-90 204.1 62.8)">VCC</text>
<text x="206.6" y="63.8" transform="rotate(-90 206.6 63.8)">AVCC</text>
<text x="211.4" y="64.4">PB0</text>
<text x="226.6" y="61.8">GND</text>
<text x="234.2" y="60.6">GND</text>
<text x="30.1" y="70.1" transform="rotate(-90 30.1 70.1)">SHIELD</text>
<text x="37.7" y="70.1" transform="rotate(-90 37.7 70.1)">GND</text>
<text x="40.8" y="66.9">SBU1</text>
<text x="40.8" y="69.4">SBU2</text>
<text x="95.8" y="70.7">GND</text>
<text x="138" y="68.1" transform="rotate(-90 138 68.1)">GND</text>
<text x="139.1" y="72">U1</text>
<text x="140.6" y="66.9">RTS</text>
<text x="182.3" y="70.1">C7</text>
<text x="191" y="69.4">ADC6</text>
<text x="191" y="72">ADC7</text>
<text x="211.4" y="66.9">PB1</text>
<text x="211.4" y="69.4">PB2</text>
<text x="211.4" y="72">PB3</text>
<text x="139.1" y="74.5">CH340C</text>
<text x="182.3" y="72.6">100n</text>
<text x="211.4" y="74.5">PB4</text>
<text x="211.4" y="77.1">PB5</text>
<text x="135.1" y="78.3">GND</text>
<text x="177" y="82.1">GND</text>
<text x="204.6" y="79.6">XTAL1/PB6</text>
<text x="204.6" y="82.1">XTAL2/PB7</text>
<text x="27.2" y="86">GND</text>
<text x="34.8" y="86">GND</text>
<text x="42.4" y="86">GND</text>
<text x="82" y="89.1">J2</text>
<text x="92.7" y="89.8">TestPoint</text>
<text x="95.3" y="87.2">TP1</text>
<text x="105.3" y="89.8">D2</text>
<text x="211.4" y="87.2">PC0</text>
<text x="211.4" y="89.8">PC1</text>
<text x="262.2" y="88.5">16MHz</text>
<text x="264.2" y="86">Y1</text>
<text x="75.3" y="92.3">Conn_01x02_Pin</text>
<text x="101.4" y="92.3">D_Schottky</text>
<text x="112.4" y="91">VCC</text>
<text x="192.4" y="94.8">U2</text>
<text x="211.4" y="92.3">PC2</text>
<text x="211.4" y="94.8">PC3</text>
<text x="101.6" y="101.8">TP2</text>
<text x="192.4" y="97.4">ATmega328P-A</text>
<text x="211.4" y="97.4">PC4</text>
<text x="211.4" y="99.9">PC5</text>
<text x="242.6" y="96.7">C8</text>
<text x="242.6" y="99.3">22p</text>
<text x="264.2" y="96.7">C9</text>
<text x="264.2" y="99.3">22p</text>
<text x="95.8" y="107.5">GND</text>
<text x="99.1" y="104.4">TestPoint</text>
<text x="204.4" y="102.5">RESET/PC6</text>
<text x="211.4" y="107.5">PD0</text>
<text x="211.4" y="110.1">PD1</text>
<text x="211.4" y="112.6">PD2</text>
<text x="246.9" y="110.1">GND</text>
<text x="211.4" y="115.2">PD3</text>
<text x="211.4" y="117.7">PD4</text>
<text x="211.4" y="120.2">PD5</text>
<text x="211.4" y="122.8">PD6</text>
<text x="211.4" y="125.3">PD7</text>
<text x="137.8" y="131">+3.3V</text>
<text x="204.1" y="129" transform="rotate(-90 204.1 129)">GND</text>
<text x="130.8" y="133.6">VCC</text>
<text x="144" y="133.6">+5V</text>
<text x="145.5" y="136.8">Arduino_UNO_Connects</text>
<text x="151.1" y="134.2">A1</text>
<text x="201.2" y="136.8">GND</text>
<text x="252.8" y="137.4">J3</text>
<text x="263.4" y="134.2">+5V</text>
<text x="27.3" y="139.3">VCC</text>
<text x="33.6" y="139.3">VCC</text>
<text x="41.9" y="141.8">AMS1117-5V</text>
<text x="46.9" y="139.3">U3</text>
<text x="60.2" y="139.3">+5V</text>
<text x="84" y="143.7">D_Schottky</text>
<text x="87.9" y="141.2">D3</text>
<text x="93.2" y="139.3">+5V</text>
<text x="136.8" y="140.9" transform="rotate(-90 136.8 140.9)">VIN</text>
<text x="141.8" y="141.4" transform="rotate(-90 141.8 141.4)">3V3</text>
<text x="144.4" y="141.7" transform="rotate(-90 144.4 141.7)">+5V</text>
<text x="212.3" y="141.8">D4</text>
<text x="251.7" y="139.9">ICSP</text>
<text x="38.7" y="147.9">C10</text>
<text x="43.7" y="145.6">VI</text>
<text x="49.1" y="149.4" transform="rotate(-90 49.1 149.4)">ADJ</text>
<text x="50.2" y="145.6">VO</text>
<text x="65.4" y="147.9">C11</text>
<text x="128.8" y="145.6">D0/RX</text>
<text x="128.8" y="148.2">D1/TX</text>
<text x="142.1" y="145.6">RESET</text>
<text x="160.5" y="145.6">+5V</text>
<text x="211.9" y="144.4">LED</text>
<text x="38.7" y="150.5">22u</text>
<text x="65.4" y="150.5">22u</text>
<text x="128.8" y="150.7">D2</text>
<text x="128.8" y="153.3">D3</text>
<text x="128.8" y="155.8">D4</text>
<text x="142.4" y="150.7">IOREF</text>
<text x="143.3" y="155.8">AREF</text>
<text x="191.7" y="150.7">R6</text>
<text x="191.8" y="153.3">2k</text>
<text x="37.3" y="157.1">GND</text>
<text x="50" y="157.1">GND</text>
<text x="64" y="157.1">GND</text>
<text x="128.8" y="158.3">D5</text>
<text x="128.8" y="160.9">D6</text>
<text x="145.6" y="160.9">A0</text>
<text x="216.4" y="157.1">GND</text>
<text x="263.4" y="157.1">GND</text>
<text x="128.8" y="163.4">D7</text>
<text x="128.8" y="166">D8</text>
<text x="145.6" y="163.4">A1</text>
<text x="145.6" y="166">A2</text>
<text x="33.5" y="173.6">+5V</text>
<text x="59.3" y="173.6">+3.3V</text>
<text x="76.7" y="173.6">+5V</text>
<text x="128.8" y="168.5">D9</text>
<text x="128.8" y="171">D10</text>
<text x="128.8" y="173.6">D11</text>
<text x="140.7" y="171">SDA/A4</text>
<text x="140.7" y="173.6">SCL/A5</text>
<text x="145.6" y="168.5">A3</text>
<text x="41" y="176.8">AMS1117-3.3V</text>
<text x="43.7" y="179.9">VI</text>
<text x="46.9" y="174.2">U4</text>
<text x="50.2" y="179.9">VO</text>
<text x="97.6" y="177.4">LED</text>
<text x="98" y="174.9">D5</text>
<text x="128.8" y="176.1">D12</text>
<text x="128.8" y="178.7">D13</text>
<text x="140.7" y="178.7">SDA/A4</text>
<text x="49.1" y="183.6" transform="rotate(-90 49.1 183.6)">ADJ</text>
<text x="66" y="182.2">C12</text>
<text x="66" y="184.8">22u</text>
<text x="81.2" y="183.7">R7</text>
<text x="136.8" y="184.9" transform="rotate(-90 136.8 184.9)">GND</text>
<text x="139.3" y="184.9" transform="rotate(-90 139.3 184.9)">GND</text>
<text x="140.7" y="181.2">SCL/A5</text>
<text x="141.8" y="184.9" transform="rotate(-90 141.8 184.9)">GND</text>
<text x="50" y="190.1">GND</text>
<text x="64" y="190.1">GND</text>
<text x="81.3" y="186.3">2k</text>
<text x="102.1" y="190.1">GND</text>
<text x="140.2" y="192.6">GND</text>
</g>
<g font-size="1.3">
<text x="61" y="37.8">Vbus</text>
<text x="104.8" y="37.8">Vbus_f</text>
<text x="52.1" y="45.4">cc2</text>
<text x="52.1" y="42.8">cc1</text>
<text x="148.4" y="45.4">PD0</text>
<text x="148.4" y="47.9">PD1</text>
<text x="60.3" y="53">USB_D-</text>
<text x="207.6" y="53">AVcc</text>
<text x="257.7" y="53">PC6</text>
<text x="60.3" y="58.1">USB_D+</text>
<text x="156.1" y="63.2">PC6</text>
<text x="181.9" y="63.2">AREF</text>
<text x="223.4" y="65.7">PB1</text>
<text x="223.4" y="63.2">PB0</text>
<text x="223.4" y="70.8">PB3</text>
<text x="223.4" y="68.2">PB2</text>
<text x="223.4" y="75.9">PB5</text>
<text x="223.4" y="73.3">PB4</text>
<text x="234.9" y="78.4">XTAL1</text>
<text x="234.9" y="80.9">XTAL2</text>
<text x="223.4" y="88.6">PC1</text>
<text x="223.4" y="86">PC0</text>
<text x="223.4" y="93.6">PC3</text>
<text x="223.4" y="91.1">PC2</text>
<text x="95.2" y="96.2">Vin</text>
<text x="223.4" y="101.3">PC6</text>
<text x="223.4" y="98.7">PC5</text>
<text x="223.4" y="96.2">PC4</text>
<text x="223.4" y="106.3">PD0</text>
<text x="223.4" y="114">PD3</text>
<text x="223.4" y="111.4">PD2</text>
<text x="223.4" y="108.9">PD1</text>
<text x="223.4" y="116.5">PD4</text>
<text x="223.4" y="119">PD5</text>
<text x="223.4" y="124.1">PD7</text>
<text x="223.4" y="121.6">PD6</text>
<text x="81.3" y="139.4">Vbus_f</text>
<text x="238.8" y="143.2">PB4</text>
<text x="118.1" y="147">PD1</text>
<text x="118.1" y="149.5">PD2</text>
<text x="118.1" y="144.4">PD0</text>
<text x="154.8" y="144.4">PC6</text>
<text x="184.1" y="147">PB5</text>
<text x="201.3" y="147">BuiltLed</text>
<text x="238.8" y="148.2">PC6</text>
<text x="238.8" y="145.7">PB5</text>
<text x="261.5" y="145.7">PB3</text>
<text x="118.1" y="152.1">PD3</text>
<text x="118.1" y="154.6">PD4</text>
<text x="154" y="154.6">AREF</text>
<text x="118.1" y="157.1">PD5</text>
<text x="118.1" y="159.7">PD6</text>
<text x="154.8" y="159.7">PC0</text>
<text x="118.1" y="162.2">PD7</text>
<text x="118.1" y="164.8">PB0</text>
<text x="118.1" y="167.3">PB1</text>
<text x="154.8" y="162.2">PC1</text>
<text x="154.8" y="167.3">PC3</text>
<text x="154.8" y="164.8">PC2</text>
<text x="118.1" y="172.4">PB3</text>
<text x="118.1" y="169.8">PB2</text>
<text x="154.8" y="172.4">PC5</text>
<text x="154.8" y="169.8">PC4</text>
<text x="87.6" y="180">ONLED</text>
<text x="118.1" y="174.9">PB4</text>
<text x="118.1" y="177.5">PB5</text>
<text x="154.8" y="180">PC5</text>
<text x="154.8" y="177.5">PC4</text>
</g>
<g font-size="1.3" fill="#0000c2">
<text x="247" y="42.3">Reset</text>
<text x="253.7" y="42.3">Circuit</text>
<text x="88.3" y="83.6">6,5V-15V</text>
<text x="98.9" y="83.6">Input</text>
<text x="105.2" y="83.6">Voltage</text>
<text x="38.1" y="133.1">Input</text>
<text x="44.4" y="133.1">Voltage</text>
<text x="52.8" y="133.1">Regulator</text>
<text x="81.9" y="133.1">5V</text>
<text x="85.7" y="133.1">autoselector</text>
<text x="245.7" y="133.7">ICSP</text>
<text x="251.6" y="133.7">Connector</text>
<text x="198.1" y="142">Builtin</text>
<text x="205.8" y="142">LED</text>
<text x="41.3" y="169.9">3.3</text>
<text x="45.8" y="169.9">Volt</text>
<text x="50.9" y="169.9">Regulator</text>
<text x="87.6" y="169.9">Status</text>
<text x="95.1" y="169.9">LED</text>
</g>
<g font-size="1.3" fill="#840084">
<text x="229.9" y="89.8">Four</text>
<text x="235.3" y="89.8">pin</text>
<text x="239.3" y="89.8">crystal,</text>
<text x="247.5" y="89.8">GND</text>
<text x="252.6" y="89.8">on</text>
<text x="256" y="89.8">pins</text>
<text x="261.1" y="89.8">2</text>
<text x="263.5" y="89.8">and</text>
<text x="268.1" y="89.8">4</text>
</g>
<g font-size="1.3" fill="#848400">
<text x="214" y="179.5">File:</text>
<text x="219.2" y="179.5">References.kicad_sch</text>
</g>
</svg>
